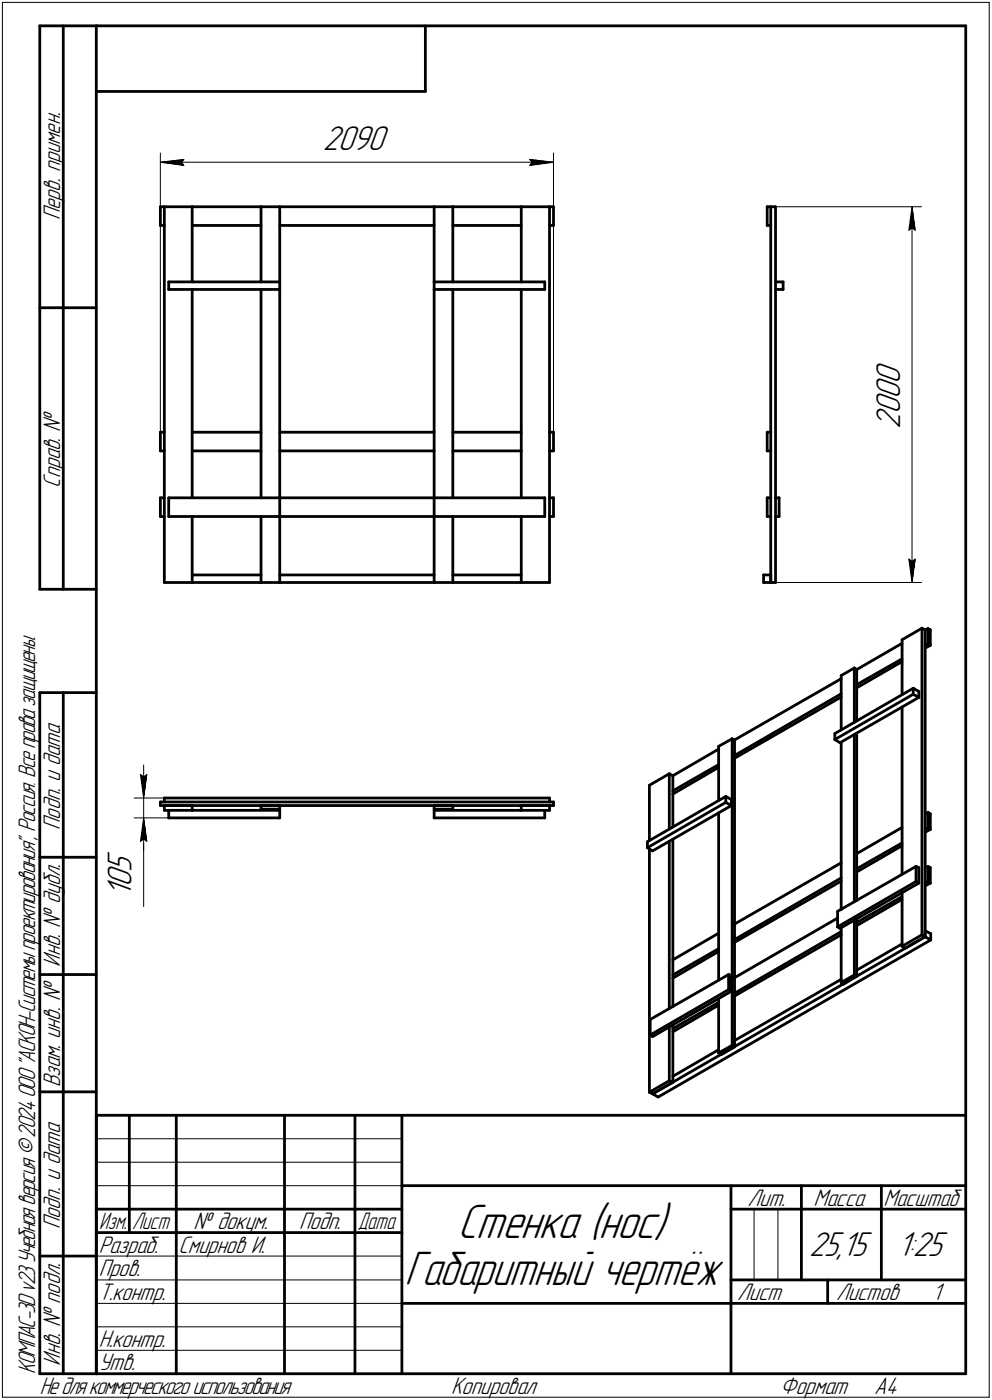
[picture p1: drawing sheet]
<svg xmlns="http://www.w3.org/2000/svg" width="211mm" height="298mm" viewBox="0 0 211 298" stroke-linecap="round" stroke-linejoin="round" font-family="sans-serif">
<g fill="none" stroke="#000" stroke-width=".59">
<path d="M8.5 5.5v120zM8.5 5.5h12zM13.5 5.5v120zM20.5 5.5v287zM20.5 5.5h185zM20.5 19.5h70zM90.5 5.5v14zM205.5 5.5v287zM34.1 44v4zM34.1 44h.9zM34.1 48h.9zM35 44v80z"/>
<path d="M35 44h5.9zM40.9 44h14.6zM40.9 48h14.6zM40.9 44v16zM55.5 44h4zM55.5 44v16zM59.5 44h32.9zM59.5 48h32.9zM59.5 44v16zM92.4 44h4zM92.4 44v16zM96.4 44h14.5z"/>
<path d="M96.4 48h14.5zM96.4 44v16zM110.9 44v16zM110.9 44h6zM116.9 44v80zM116.9 44h.9zM116.9 48h.9zM117.8 44v4zM163.2 44h.8zM163.2 44v4zM163.2 48h.8zM164 44v4z"/>
<path d="M164 44h1zM164 48v44zM165 44v80zM8.5 65.5h12zM35.9 61.6h23.6zM35.9 60v1.6zM35.9 60h23.6zM40.9 61.6v44.4zM55.5 61.6v44.4zM59.5 61.6v44.4zM59.5 60v1.6zM92.4 61.6h23.5z"/>
<path d="M92.4 60v1.6zM92.4 60h23.5zM92.4 61.6v44.4zM96.4 61.6v44.4zM110.9 61.6v44.4zM115.9 60v1.6zM165 61.6h1.6zM165 60h1.6zM166.6 60v1.6zM34.1 92v4zM34.1 92h.9zM34.1 96h.9z"/>
<path d="M40.9 92h14.6zM40.9 96h14.6zM59.5 92h32.9zM59.5 96h32.9zM96.4 92h14.5zM96.4 96h14.5zM116.9 92h.9zM116.9 96h.9zM117.8 92v4zM163.2 92h.8zM163.2 92v4zM163.2 96h.8z"/>
<path d="M164 92v4zM164 96v10zM34.1 106v4zM34.1 106h.9zM34.1 110h.9zM35.9 106v4zM35.9 106h23.6zM35.9 110h23.6zM40.9 110v14zM55.5 110v14zM59.5 106v4zM59.5 106h32.9z"/>
<path d="M59.5 110h32.9zM59.5 110v14zM92.4 110v14zM92.4 106v4zM92.4 106h23.5zM92.4 110h23.5zM96.4 110v14zM110.9 110v14zM115.9 106v4zM116.9 106h.9zM116.9 110h.9zM117.8 106v4z"/>
<path d="M163.2 106h.8zM163.2 106v4zM163.2 110h.8zM164 110v14zM164 106v4zM165 110h.8zM165 106h.8zM165.8 106v4zM8.5 125.5h12zM35 124h5.9zM40.9 122.4h14.6zM40.9 124h14.6z"/>
<path d="M55.5 124h4zM59.5 122.4h32.9zM59.5 124h32.9zM92.4 124h4zM96.4 122.4h14.5zM96.4 124h14.5zM110.9 124h6zM162.5 122.4h1.5zM162.5 122.4v1.6zM162.5 124h1.5zM164 124h1zM164 122.4v1.6z"/>
<path d="M191.9 136.2v11.7zM191.9 136.2l4.3-2.4zM196.2 133.8v65.3zM196.2 133.8l.6 .3zM196.8 134.1v65.4zM196.8 134.1l.6-.2zM196.8 137.4l.6-.3zM196.8 138l1.2-.6zM197.4 133.9l.6 .2zM197.4 133.9v3.2zM197.4 137.1l.6 .3zM198 134.1v3.3z"/>
<path d="M8.5 147.5v145zM8.5 147.5h12zM13.5 147.5v145zM152.9 158.9l2.9-1.6zM152.9 158.9v11.5zM155.8 157.3v65.3zM155.8 157.3l.5 .3zM156.3 157.6l22.7-13.1zM156.3 157.6v65.3zM177.6 157.5l16.7-9.7zM177.6 156.2v1.3zM177.6 157.5l1.1 .7z"/>
<path d="M177.6 156.2l16.7-9.6zM178.7 158.2l16.8-9.7zM179 143.8l2.8-1.6zM179 158.1v35.6zM179 143.8v11.6zM181.8 142.2v11.6zM181.8 156.5v35.5zM181.8 142.2l.5 .4zM182.3 142.6l9.6-5.6zM182.3 145.8l9.6-5.5zM182.3 146.5l9.6-5.6zM182.3 142.6v10.9z"/>
<path d="M182.3 156.1v35.7zM191.9 150.5v35.7zM194.3 147.8l1.2 .7zM194.3 146.6l1.2 .6zM194.3 146.6v1.2zM195.5 147.2v1.3zM34.1 170.8h83.7zM34.1 171.5h83.7zM34.1 170.8v.7zM35 171.5v1.1zM35 171.5h5.9zM35 172.6h5.9z"/>
<path d="M35 169.9v.9zM35 169.9h81.9zM35.9 172.6v1.6zM35.9 174.2h23.6zM40.9 171.5v1.1zM40.9 172.6h18.6zM55.5 171.5v.8zM55.5 171.5h4zM55.5 172.3h4zM59.5 171.5v.8zM59.5 172.6v1.6zM92.4 174.2h23.5z"/>
<path d="M92.4 172.6h18.5zM92.4 172.6v1.6zM92.4 171.5v.8zM92.4 171.5h4zM92.4 172.3h4zM96.4 171.5v.8zM110.9 171.5v1.1zM110.9 171.5h6zM110.9 172.6h6zM115.9 172.6v1.6zM116.9 171.5v1.1zM116.9 169.9v.9z"/>
<path d="M117.8 170.8v.7zM137.8 179.2v1.3zM137.8 179.2l16.6-9.6zM138.2 167.2v11.8zM138.2 167.2l4.2-2.4zM142.4 164.8v11.7zM142.4 179.2v35.6zM142.4 164.8l.8 .4zM143.2 165.2l9.7-5.7zM143.2 168.4l9.7-5.6zM143.2 169.1l9.7-5.7zM143.2 165.2v10.9z"/>
<path d="M143.2 178.7v35.7zM152.9 173.1v35.6zM154.4 170.9l1.2 .6zM154.4 169.6v1.3zM154.4 169.6l1.2 .7zM155.6 170.3v1.2zM156.3 160.9l22.7-13.2zM156.3 161.5l22.7-13.1zM196.8 173.3l.6-.3zM196.8 176.6l.6-.3zM196.8 177.2l1.2-.6zM197.4 173l.6 .3z"/>
<path d="M197.4 173v3.3zM197.4 176.3l.6 .3zM198 173.3v3.3zM8.5 182.5h12zM137.8 180.5l16.6-9.6zM137.8 180.5l1.1 .7zM138.2 180.8v51.8zM138.9 181.2l16.7-9.7zM156.3 196.8l22.7-13.1zM178.2 197.4l.5 .3zM178.2 194.1v3.3zM178.2 194.1l16.7-9.6z"/>
<path d="M178.2 197.4l16.7-9.7zM178.7 197.7l16.8-9.7zM179 197.6v11.6zM181.8 195.9v11.7zM182.3 181.8l9.6-5.6zM182.3 185l9.6-5.5zM182.3 185.7l9.6-5.6zM182.3 195.7v12.2zM182.3 196.4l9.6-5.5zM182.3 197.1l9.6-5.6zM191.9 190.1v11.4zM194.9 184.5v3.2z"/>
<path d="M194.9 187.7l.6 .3zM194.9 184.5l.6 .2zM195.5 184.7v3.3zM196.2 199.1l.6 .4zM196.8 184.7l.6-.2zM196.8 188l.6-.3zM196.8 188.6l1.2-.6zM196.8 198.2v1.3zM196.8 199.5l1.2 .7zM196.8 198.2l1.2 .6zM197.4 184.5l.6 .2zM197.4 184.5v3.2z"/>
<path d="M197.4 187.7l.6 .3zM198 184.7v3.3zM198 198.8v1.4zM8.5 207.5h12zM138.3 217.1v3.3zM138.3 217.1l16.7-9.6zM142.4 218.7v11.4zM143.2 204.4l9.7-5.7zM143.2 207.6l9.7-5.6zM143.2 208.3l9.7-5.7zM143.2 218.3v12.2zM143.2 219l9.7-5.6z"/>
<path d="M143.2 219.7l9.7-5.7zM152.9 212.6v11.6zM155 207.5v3.2zM155 210.7l.6 .4zM155 207.5l.6 .3zM155.6 207.8v3.3zM156.3 200.1l22.7-13.2zM156.3 200.7l22.7-13.1zM156.3 208.2l21.9-12.7zM156.3 211.5l22.7-13.1zM156.3 212.1l22.7-13zM179 209.2l2.8-1.6z"/>
<path d="M179 209.2l.5 .3zM179.5 209.5l2.8-1.6zM181.8 207.6l.5 .3zM182.3 206.6l9.6-5.6zM191.9 201.5l.7 .4zM191.9 201.5l4.3-2.4zM192.6 201.9l4.2-2.4zM8.5 232.5h12zM20.5 237.5h185zM20.5 237.5v55zM27.5 237.5v25zM37.5 237.5v55z"/>
<path d="M60.5 237.5v55zM75.5 237.5v55zM85.5 237.5v55zM138.2 232.6l.7 .3zM138.2 232.6l4.2-2.5zM138.3 220.4l.6 .3zM138.3 220.4l16.7-9.7zM138.9 220.7l16.7-9.6zM138.9 232.9l4.3-2.4zM138.9 232.9l57.9-33.4zM138.9 232.9l1.1 .7zM140 233.6l58-33.4z"/>
<path d="M142.4 230.1l.8 .4zM143.2 229.2l9.7-5.7zM152.9 224.2l2.9-1.6zM152.9 224.2l.6 .3zM153.5 224.5l2.8-1.6zM155.8 222.6l.5 .3zM156.3 221.6l22.7-13.1zM20.5 257.5h65zM85.5 252.5h120zM155.5 252.5v40zM155.5 257.5h15zM170.5 252.5v20z"/>
<path d="M170.5 257.5h35zM187.5 252.5v20zM8.5 267.5h12zM20.5 262.5h65zM85.5 277.5h70zM155.5 277.5h50zM155.5 272.5h50zM176.1 272.5v5zM8.5 292.5h12zM20.5 292.5h185z"/>
</g>
<g fill="none" stroke="#000" stroke-width=".21">
<path d="M.5 .5v297zM.5 .5h210zM210.5 .5v297zM34.1 32.6v61.4zM34.1 34.5l5-.5zM34.1 34.5l5 .7zM34.1 34.5h83.7zM38.6 34.5l.5 .7zM39.1 34l-.5 .5zM112.7 35.2l5.1-.7zM112.7 34l.5 .5zM112.7 34l5.1 .5z"/>
<path d="M113.2 34.5l-.5 .7zM117.8 32.6v59.4zM165 44h31.1zM193.4 49l.7-.5zM194.1 44l.6 5zM194.1 48.5l.6 .5zM194.1 44l-.7 5zM194.1 44v80zM193.4 119l.7 5zM193.4 119l.7 .5zM194.1 119.5l.6-.5zM194.7 119l-.6 5z"/>
<path d="M164.5 124h31.6zM28.5 169.9h6.5zM28.5 174.2h7.4zM29.9 164.9l.7 .5zM29.9 164.9l.7 5zM29.9 179.2l.7-.6zM30.6 174.2v5zM30.6 179.2v13.8zM30.6 165.4l.6-.5zM30.6 162.9v7zM30.6 174.2l-.7 5zM30.6 178.6l.6 .6z"/>
<path d="M30.6 174.2l.6 5zM30.6 174.2v6.9zM30.6 169.9v4.3zM31.2 164.9l-.6 5zM20.5 247.5h65zM20.5 252.5h65zM20.5 242.5h65zM160.4 257.5v15zM165.5 257.5v15zM20.5 267.5h65zM20.5 272.5h65zM20.5 277.5h65z"/>
<path d="M.5 297.5h210zM20.5 282.5h65zM20.5 287.5h65z"/>
</g>
<g fill="#fff" stroke="#fff" stroke-width=".21">
<path d="M68.7 26.4h14.5zM68.7 26.5h14.5zM68.7 26.6h14.5zM68.7 26.7h14.5zM68.7 26.8h14.5zM68.7 26.8h14.5zM68.7 26.9h14.5zM68.7 27h14.5zM68.7 27.1h14.5zM68.7 27.2h14.5zM68.7 27.3h14.5zM68.7 27.3h14.5zM68.7 27.4h14.5zM68.7 27.5h14.5zM68.7 27.6h14.5zM68.7 27.7h14.5zM68.7 27.8h14.5zM68.7 27.9h14.5zM68.7 27.9h14.5zM68.7 28h14.5zM68.7 28.1h14.5zM68.7 28.2h14.5zM68.7 28.3h14.5zM68.7 28.4h14.5zM68.7 28.4h14.5zM68.7 28.5h14.5zM68.7 28.6h14.5zM68.7 28.7h14.5zM68.7 28.8h14.5zM68.7 28.9h14.5zM68.7 29h14.5zM68.7 29h14.5zM68.7 29.1h14.5zM68.7 29.2h14.5zM68.7 29.3h14.5zM68.7 29.4h14.5zM68.7 29.5h14.5zM68.7 29.5h14.5zM68.7 29.6h14.5zM68.7 29.7h14.5zM68.7 29.8h14.5zM68.7 29.9h14.5zM68.7 30h14.5zM68.7 30.1h14.5zM68.7 30.1h14.5zM68.7 30.2h14.5zM68.7 30.3h14.5zM68.7 30.4h14.5zM68.7 30.5h14.5zM68.7 30.6h14.5zM68.7 30.6h14.5zM68.7 30.7h14.5zM68.7 30.8h14.5zM68.7 30.9h14.5zM68.7 31h14.5zM68.7 31.1h14.5zM68.7 31.2h14.5zM68.7 31.2h14.5zM68.7 31.3h14.5zM68.7 31.4h14.5zM68.7 31.5h14.5zM68.7 31.6h14.5zM68.7 31.7h14.5zM68.7 31.7h14.5zM68.7 31.8h14.5zM68.7 31.9h14.5zM68.7 32h14.5zM68.7 32.1h14.5zM68.7 32.2h14.5zM68.7 32.3h14.5zM68.7 32.3h14.5zM68.7 32.4h14.5zM68.7 32.5h14.5zM68.7 32.6h14.5zM68.7 32.7h14.5zM68.7 32.8h14.5zM68.7 32.9h14.5zM68.7 32.9h14.5zM68.7 33h14.5zM68.7 33.1h14.5zM68.7 33.2h14.5zM68.7 33.3h14.5zM68.7 33.4h14.5zM68.7 33.4h14.5zM68.7 33.5h14.5z"/>
<path d="M112.3 33.4h.6zM112.3 33.5h1.2zM112.3 33.6h1.8zM112.3 33.7h2.4zM112.3 33.8h3zM112.3 33.9h3.6zM112.3 34h3.9zM112.3 34h4.1zM112.3 34.1h4.4zM112.3 34.2h4.5zM112.3 34.3h4.8zM112.3 34.4h5zM112.3 34.5h5.3zM112.3 34.5h5.5zM112.3 34.6h5.3zM112.3 34.7h5.1zM112.3 34.8h4.9zM112.3 34.9h4.7zM112.3 35h4.5zM112.3 35.1h4.3zM112.3 35.1h4zM112.3 35.2h3.9zM112.3 35.3h3.6zM112.3 35.4h3zM112.3 35.5h2.4zM112.3 35.6h1.8zM112.3 35.6h1.2zM112.3 35.7h.6z"/>
<path d="M39 33.4h.6zM38.4 33.5h1.2zM37.8 33.6h1.8zM37.2 33.7h2.4zM36.6 33.8h3zM35.9 33.9h3.7zM35.7 34h3.9zM35.5 34h4.1zM35.3 34.1h4.3zM35.1 34.2h4.5zM34.8 34.3h4.8zM34.6 34.4h5zM34.4 34.5h5.2zM34.1 34.5h5.5zM34.4 34.6h5.2zM34.5 34.7h5.1zM34.7 34.8h4.9zM35 34.9h4.6zM35.1 35h4.5zM35.3 35.1h4.3zM35.6 35.1h4zM35.7 35.2h3.9zM35.9 35.3h3.7zM36.6 35.4h3zM37.2 35.5h2.4zM37.8 35.6h1.8zM38.4 35.6h1.2zM39 35.7h.6z"/>
<path d="M185.9 76.8h7.1zM185.9 76.9h7.1zM185.9 77h7.1zM185.9 77h7.1zM185.9 77.1h7.1zM185.9 77.2h7.1zM185.9 77.3h7.1zM185.9 77.4h7.1zM185.9 77.5h7.1zM185.9 77.6h7.1zM185.9 77.6h7.1zM185.9 77.7h7.1zM185.9 77.8h7.1zM185.9 77.9h7.1zM185.9 78h7.1zM185.9 78.1h7.1zM185.9 78.1h7.1zM185.9 78.2h7.1zM185.9 78.3h7.1zM185.9 78.4h7.1zM185.9 78.5h7.1zM185.9 78.6h7.1zM185.9 78.7h7.1zM185.9 78.7h7.1zM185.9 78.8h7.1zM185.9 78.9h7.1zM185.9 79h7.1zM185.9 79.1h7.1zM185.9 79.2h7.1zM185.9 79.2h7.1zM185.9 79.3h7.1zM185.9 79.4h7.1zM185.9 79.5h7.1zM185.9 79.6h7.1zM185.9 79.7h7.1zM185.9 79.8h7.1zM185.9 79.8h7.1zM185.9 79.9h7.1zM185.9 80h7.1zM185.9 80.1h7.1zM185.9 80.2h7.1zM185.9 80.3h7.1zM185.9 80.3h7.1zM185.9 80.4h7.1zM185.9 80.5h7.1zM185.9 80.6h7.1zM185.9 80.7h7.1zM185.9 80.8h7.1zM185.9 80.9h7.1zM185.9 80.9h7.1zM185.9 81h7.1zM185.9 81.1h7.1zM185.9 81.2h7.1zM185.9 81.3h7.1zM185.9 81.4h7.1zM185.9 81.4h7.1zM185.9 81.5h7.1zM185.9 81.6h7.1zM185.9 81.7h7.1zM185.9 81.8h7.1zM185.9 81.9h7.1zM185.9 82h7.1zM185.9 82h7.1zM185.9 82.1h7.1zM185.9 82.2h7.1zM185.9 82.3h7.1zM185.9 82.4h7.1zM185.9 82.5h7.1zM185.9 82.5h7.1zM185.9 82.6h7.1zM185.9 82.7h7.1zM185.9 82.8h7.1zM185.9 82.9h7.1zM185.9 83h7.1zM185.9 83.1h7.1zM185.9 83.1h7.1zM185.9 83.2h7.1zM185.9 83.3h7.1zM185.9 83.4h7.1zM185.9 83.5h7.1zM185.9 83.6h7.1zM185.9 83.7h7.1zM185.9 83.7h7.1zM185.9 83.8h7.1zM185.9 83.9h7.1zM185.9 84h7.1zM185.9 84.1h7.1zM185.9 84.2h7.1zM185.9 84.2h7.1zM185.9 84.3h7.1zM185.9 84.4h7.1zM185.9 84.5h7.1zM185.9 84.6h7.1zM185.9 84.7h7.1zM185.9 84.8h7.1zM185.9 84.8h7.1zM185.9 84.9h7.1zM185.9 85h7.1zM185.9 85.1h7.1zM185.9 85.2h7.1zM185.9 85.3h7.1zM185.9 85.3h7.1zM185.9 85.4h7.1zM185.9 85.5h7.1zM185.9 85.6h7.1zM185.9 85.7h7.1zM185.9 85.8h7.1zM185.9 85.9h7.1zM185.9 85.9h7.1zM185.9 86h7.1zM185.9 86.1h7.1zM185.9 86.2h7.1zM185.9 86.3h7.1zM185.9 86.4h7.1zM185.9 86.4h7.1zM185.9 86.5h7.1zM185.9 86.6h7.1zM185.9 86.7h7.1zM185.9 86.8h7.1zM185.9 86.9h7.1zM185.9 87h7.1zM185.9 87h7.1zM185.9 87.1h7.1zM185.9 87.2h7.1zM185.9 87.3h7.1zM185.9 87.4h7.1zM185.9 87.5h7.1zM185.9 87.5h7.1zM185.9 87.6h7.1zM185.9 87.7h7.1zM185.9 87.8h7.1zM185.9 87.9h7.1zM185.9 88h7.1zM185.9 88.1h7.1zM185.9 88.1h7.1zM185.9 88.2h7.1zM185.9 88.3h7.1zM185.9 88.4h7.1zM185.9 88.5h7.1zM185.9 88.6h7.1zM185.9 88.6h7.1zM185.9 88.7h7.1zM185.9 88.8h7.1zM185.9 88.9h7.1zM185.9 89h7.1zM185.9 89.1h7.1zM185.9 89.2h7.1zM185.9 89.2h7.1zM185.9 89.3h7.1zM185.9 89.4h7.1zM185.9 89.5h7.1zM185.9 89.6h7.1zM185.9 89.7h7.1zM185.9 89.7h7.1zM185.9 89.8h7.1zM185.9 89.9h7.1zM185.9 90h7.1zM185.9 90.1h7.1zM185.9 90.2h7.1zM185.9 90.3h7.1zM185.9 90.3h7.1zM185.9 90.4h7.1zM185.9 90.5h7.1zM185.9 90.6h7.1zM185.9 90.7h7.1zM185.9 90.8h7.1zM185.9 90.8h7.1zM185.9 90.9h7.1zM185.9 91h7.1zM185.9 91.1h7.1zM185.9 91.2h7.1z"/>
<path d="M194 44.3h.2zM194 44.4h.2zM193.9 44.4h.4zM193.9 44.5h.4zM193.8 44.6h.5zM193.8 44.7h.6zM193.8 44.8h.6zM193.7 44.9h.8zM193.7 45h.8zM193.6 45h1zM193.6 45.1h1zM193.5 45.2h1.1zM193.5 45.3h1.1zM193.5 45.4h1.1zM193.5 45.5h1.2zM193.5 45.6h1.2zM193.4 45.6h1.4zM193.4 45.7h1.4zM193.3 45.8h1.5zM193.3 45.9h1.6zM193.3 46h1.6zM193.3 46.1h1.6zM193.3 46.1h1.6zM193.3 46.2h1.6zM193.3 46.3h1.6zM193.3 46.4h1.6zM193.2 46.5h1.7zM193.2 46.6h1.8zM193.2 46.7h1.8zM193.2 46.7h1.8zM193.2 46.8h1.8zM193.2 46.9h1.8zM193.2 47h1.8zM193.1 47.1h1.9zM193.1 47.2h1.9zM193.1 47.2h1.9zM193.1 47.3h2zM193.1 47.4h2zM193.1 47.5h2zM193.1 47.6h2zM193 47.7h2.1zM193 47.8h2.1zM193 47.8h2.1zM193 47.9h2.1zM193 48h2.1zM193 48.1h2.2zM193 48.2h2.2zM193 48.3h2.2zM193 48.3h2.2zM193 48.4h2.2zM193 48.5h2.2zM193 48.6h2.2zM193 48.7h2.2zM193 48.8h2.2zM193 48.9h2.2zM192.9 48.9h2.3zM192.9 49h2.3zM192.9 49.1h2.3zM192.9 49.2h2.3zM192.9 49.3h2.3zM192.9 49.4h2.3zM192.9 49.4h2.3z"/>
<path d="M192.8 118.5h2.4zM192.9 118.6h2.3zM192.9 118.7h2.3zM192.9 118.8h2.3zM192.9 118.9h2.3zM192.9 119h2.3zM192.9 119h2.3zM192.9 119.1h2.3zM193 119.2h2.2zM193 119.3h2.2zM193 119.4h2.2zM193 119.5h2.2zM193 119.5h2.2zM193 119.6h2.2zM193 119.7h2.2zM193 119.8h2.2zM193 119.9h2.2zM193 120h2.2zM193 120.1h2.1zM193 120.1h2.1zM193 120.2h2.1zM193 120.3h2.1zM193 120.4h2.1zM193.1 120.5h2zM193.1 120.6h2zM193.1 120.6h2zM193.1 120.7h2zM193.1 120.8h1.9zM193.1 120.9h1.9zM193.1 121h1.9zM193.2 121.1h1.8zM193.2 121.2h1.8zM193.2 121.2h1.8zM193.2 121.3h1.8zM193.2 121.4h1.8zM193.2 121.5h1.8zM193.2 121.6h1.7zM193.3 121.7h1.6zM193.3 121.8h1.6zM193.3 121.8h1.6zM193.3 121.9h1.6zM193.3 122h1.6zM193.3 122.1h1.6zM193.3 122.2h1.6zM193.3 122.3h1.5zM193.4 122.3h1.4zM193.4 122.4h1.4zM193.5 122.5h1.2zM193.5 122.6h1.2zM193.5 122.7h1.1zM193.5 122.8h1.1zM193.5 122.9h1.1zM193.6 122.9h1zM193.6 123h1zM193.7 123.1h.8zM193.7 123.2h.8zM193.8 123.3h.6zM193.8 123.4h.6zM193.8 123.4h.5zM193.9 123.5h.4zM193.9 123.6h.4zM194 123.7h.2zM194 123.8h.2z"/>
<path d="M22.4 181.1h7.1zM22.4 181.2h7.1zM22.4 181.3h7.1zM22.4 181.4h7.1zM22.4 181.4h7.1zM22.4 181.5h7.1zM22.4 181.6h7.1zM22.4 181.7h7.1zM22.4 181.8h7.1zM22.4 181.9h7.1zM22.4 181.9h7.1zM22.4 182h7.1zM22.4 182.1h7.1zM22.4 182.2h7.1zM22.4 182.3h7.1zM22.4 182.4h7.1zM22.4 182.5h7.1zM22.4 182.5h7.1zM22.4 182.6h7.1zM22.4 182.7h7.1zM22.4 182.8h7.1zM22.4 182.9h7.1zM22.4 183h7.1zM22.4 183h7.1zM22.4 183.1h7.1zM22.4 183.2h7.1zM22.4 183.3h7.1zM22.4 183.4h7.1zM22.4 183.5h7.1zM22.4 183.6h7.1zM22.4 183.6h7.1zM22.4 183.7h7.1zM22.4 183.8h7.1zM22.4 183.9h7.1zM22.4 184h7.1zM22.4 184.1h7.1zM22.4 184.1h7.1zM22.4 184.2h7.1zM22.4 184.3h7.1zM22.4 184.4h7.1zM22.4 184.5h7.1zM22.4 184.6h7.1zM22.4 184.7h7.1zM22.4 184.7h7.1zM22.4 184.8h7.1zM22.4 184.9h7.1zM22.4 185h7.1zM22.4 185.1h7.1zM22.4 185.2h7.1zM22.4 185.3h7.1zM22.4 185.3h7.1zM22.4 185.4h7.1zM22.4 185.5h7.1zM22.4 185.6h7.1zM22.4 185.7h7.1zM22.4 185.8h7.1zM22.4 185.8h7.1zM22.4 185.9h7.1zM22.4 186h7.1zM22.4 186.1h7.1zM22.4 186.2h7.1zM22.4 186.3h7.1zM22.4 186.4h7.1zM22.4 186.4h7.1zM22.4 186.5h7.1zM22.4 186.6h7.1zM22.4 186.7h7.1zM22.4 186.8h7.1zM22.4 186.9h7.1zM22.4 186.9h7.1zM22.4 187h7.1zM22.4 187.1h7.1zM22.4 187.2h7.1zM22.4 187.3h7.1zM22.4 187.4h7.1zM22.4 187.5h7.1zM22.4 187.5h7.1zM22.4 187.6h7.1zM22.4 187.7h7.1zM22.4 187.8h7.1zM22.4 187.9h7.1zM22.4 188h7.1zM22.4 188h7.1zM22.4 188.1h7.1zM22.4 188.2h7.1zM22.4 188.3h7.1zM22.4 188.4h7.1zM22.4 188.5h7.1zM22.4 188.6h7.1zM22.4 188.6h7.1zM22.4 188.7h7.1zM22.4 188.8h7.1zM22.4 188.9h7.1zM22.4 189h7.1zM22.4 189.1h7.1zM22.4 189.1h7.1zM22.4 189.2h7.1zM22.4 189.3h7.1zM22.4 189.4h7.1zM22.4 189.5h7.1zM22.4 189.6h7.1zM22.4 189.7h7.1zM22.4 189.7h7.1zM22.4 189.8h7.1zM22.4 189.9h7.1zM22.4 190h7.1zM22.4 190.1h7.1zM22.4 190.2h7.1zM22.4 190.2h7.1zM22.4 190.3h7.1zM22.4 190.4h7.1zM22.4 190.5h7.1zM22.4 190.6h7.1zM22.4 190.7h7.1zM22.4 190.8h7.1zM22.4 190.8h7.1zM22.4 190.9h7.1z"/>
<path d="M29.3 164.4h2.4zM29.4 164.5h2.3zM29.4 164.6h2.3zM29.4 164.7h2.3zM29.4 164.8h2.3zM29.4 164.8h2.3zM29.4 164.9h2.3zM29.4 165h2.3zM29.5 165.1h2.2zM29.5 165.2h2.2zM29.5 165.3h2.2zM29.5 165.4h2.2zM29.5 165.4h2.2zM29.5 165.5h2.2zM29.5 165.6h2.2zM29.5 165.7h2.1zM29.5 165.8h2.1zM29.5 165.9h2.1zM29.5 165.9h2.1zM29.5 166h2.1zM29.5 166.1h2.1zM29.5 166.2h2.1zM29.5 166.3h2zM29.6 166.4h1.9zM29.6 166.5h1.9zM29.6 166.5h1.9zM29.6 166.6h1.9zM29.6 166.7h1.9zM29.6 166.8h1.9zM29.6 166.9h1.9zM29.7 167h1.7zM29.7 167h1.7zM29.7 167.1h1.7zM29.7 167.2h1.7zM29.7 167.3h1.7zM29.7 167.4h1.7zM29.7 167.5h1.7zM29.8 167.6h1.5zM29.8 167.6h1.5zM29.8 167.7h1.5zM29.8 167.8h1.5zM29.8 167.9h1.5zM29.8 168h1.5zM29.8 168.1h1.5zM29.8 168.1h1.4zM29.9 168.2h1.3zM29.9 168.3h1.3zM30 168.4h1.2zM30 168.5h1.2zM30.1 168.6h1.1zM30.1 168.7h1zM30.1 168.7h1zM30.1 168.8h.9zM30.1 168.9h.9zM30.2 169h.8zM30.2 169.1h.7zM30.3 169.2h.6zM30.3 169.2h.6zM30.3 169.3h.5zM30.4 169.4h.4zM30.4 169.5h.3zM30.5 169.6h.2zM30.5 169.7h.2z"/>
<path d="M30.5 174.4h.2zM30.5 174.5h.2zM30.4 174.6h.3zM30.4 174.7h.4zM30.3 174.8h.5zM30.3 174.8h.6zM30.3 174.9h.6zM30.2 175h.7zM30.2 175.1h.8zM30.1 175.2h.9zM30.1 175.3h.9zM30.1 175.3h1zM30.1 175.4h1zM30.1 175.5h1.1zM30 175.6h1.2zM30 175.7h1.2zM29.9 175.8h1.3zM29.9 175.9h1.3zM29.8 175.9h1.4zM29.8 176h1.5zM29.8 176.1h1.5zM29.8 176.2h1.5zM29.8 176.3h1.5zM29.8 176.4h1.5zM29.8 176.4h1.5zM29.8 176.5h1.5zM29.7 176.6h1.7zM29.7 176.7h1.7zM29.7 176.8h1.7zM29.7 176.9h1.7zM29.7 177h1.7zM29.7 177h1.7zM29.7 177.1h1.7zM29.6 177.2h1.9zM29.6 177.3h1.9zM29.6 177.4h1.9zM29.6 177.5h1.9zM29.6 177.5h1.9zM29.6 177.6h1.9zM29.6 177.7h1.9zM29.5 177.8h2.1zM29.5 177.9h2.1zM29.5 178h2.1zM29.5 178.1h2.1zM29.5 178.1h2.1zM29.5 178.2h2.1zM29.5 178.3h2.1zM29.5 178.4h2.2zM29.5 178.5h2.2zM29.5 178.6h2.2zM29.5 178.6h2.2zM29.5 178.7h2.2zM29.5 178.8h2.2zM29.5 178.9h2.2zM29.4 179h2.3zM29.4 179.1h2.3zM29.4 179.2h2.3zM29.4 179.2h2.3zM29.4 179.3h2.3zM29.4 179.4h2.3zM29.4 179.5h2.3z"/>
</g>
<g fill="#000" stroke="#000" stroke-width=".21">
<path d="M34.1 34.5h4.5zM34.8 34.6h3.9zM35.4 34.7h3.4zM36.1 34.8h2.8zM36.7 34.9h2.2zM37.3 35h1.6zM37.9 35.1h1.1zM38.5 35.1h.6z"/>
<path d="M38.4 34h.7zM37.8 34.1h1.2zM37 34.2h1.9zM36.3 34.3h2.6zM35.6 34.4h3.2zM34.9 34.5h3.8z"/>
<path d="M112.8 34h.7zM112.9 34.1h1.3zM112.9 34.2h2zM113 34.3h2.7zM113.1 34.4h3.2zM113.2 34.5h3.9z"/>
<path d="M113.2 34.5h4.6zM113.2 34.6h4zM113.1 34.7h3.4zM113 34.8h2.9zM112.9 34.9h2.3zM112.9 35h1.7zM112.9 35.1h1.1zM112.8 35.1h.6z"/>
<path d="M193.9 45.3h.2zM193.9 45.4h.2zM193.9 45.5h.2zM193.9 45.6h.2zM193.9 45.6h.2zM193.9 45.7h.2zM193.9 45.8h.2zM193.9 45.9h.2zM193.8 46h.3zM193.8 46.1h.3zM193.8 46.1h.3zM193.8 46.2h.3zM193.8 46.3h.3zM193.8 46.4h.3zM193.8 46.5h.3zM193.7 46.6h.4zM193.7 46.7h.4zM193.7 46.7h.4zM193.7 46.8h.4zM193.7 46.9h.4zM193.7 47h.4zM193.7 47.1h.4zM193.6 47.2h.5zM193.6 47.2h.5zM193.6 47.3h.5zM193.6 47.4h.5zM193.6 47.5h.5zM193.6 47.6h.5zM193.6 47.7h.5zM193.6 47.8h.5zM193.5 47.8h.6zM193.5 47.9h.6zM193.5 48h.6zM193.5 48.1h.6zM193.5 48.2h.6zM193.5 48.3h.6zM193.5 48.3h.6zM193.5 48.4h.6zM193.5 48.5h.6zM193.5 48.6h.5zM193.5 48.7h.4zM193.5 48.8h.2zM193.5 48.9h.1z"/>
<path d="M194.1 44.7h.1zM194.1 44.8h.1zM194.1 44.9h.1zM194.1 45h.1zM194.1 45h.1zM194.1 45.1h.1zM194.1 45.2h.1zM194.1 45.3h.2zM194.1 45.4h.2zM194.1 45.5h.2zM194.1 45.6h.2zM194.1 45.6h.2zM194.1 45.7h.2zM194.1 45.8h.2zM194.1 45.9h.2zM194.1 46h.3zM194.1 46.1h.3zM194.1 46.1h.3zM194.1 46.2h.3zM194.1 46.3h.3zM194.1 46.4h.3zM194.1 46.5h.3zM194.1 46.6h.4zM194.1 46.7h.4zM194.1 46.7h.4zM194.1 46.8h.4zM194.1 46.9h.4zM194.1 47h.4zM194.1 47.1h.4zM194.1 47.2h.5zM194.1 47.2h.5zM194.1 47.3h.5zM194.1 47.4h.5zM194.1 47.5h.5zM194.1 47.6h.5zM194.1 47.7h.5zM194.1 47.8h.5zM194.1 47.8h.5zM194.1 47.9h.5zM194.1 48h.5zM194.1 48.1h.5zM194.1 48.2h.5zM194.1 48.3h.5zM194.1 48.3h.5zM194.1 48.4h.6zM194.1 48.5h.6zM194.2 48.6h.5zM194.3 48.7h.4zM194.4 48.8h.3zM194.6 48.9h.1z"/>
<path d="M193.5 119.2h.1zM193.5 119.3h.2zM193.5 119.4h.4zM193.5 119.5h.5zM193.5 119.5h.6zM193.5 119.6h.6zM193.5 119.7h.6zM193.5 119.8h.6zM193.5 119.9h.6zM193.5 120h.6zM193.5 120.1h.6zM193.5 120.1h.6zM193.5 120.2h.6zM193.6 120.3h.5zM193.6 120.4h.5zM193.6 120.5h.5zM193.6 120.6h.5zM193.6 120.6h.5zM193.6 120.7h.5zM193.6 120.8h.5zM193.6 120.9h.5zM193.7 121h.4zM193.7 121.1h.4zM193.7 121.2h.4zM193.7 121.2h.4zM193.7 121.3h.4zM193.7 121.4h.4zM193.7 121.5h.4zM193.8 121.6h.3zM193.8 121.7h.3zM193.8 121.8h.3zM193.8 121.8h.3zM193.8 121.9h.3zM193.8 122h.3zM193.8 122.1h.3zM193.9 122.2h.2zM193.9 122.3h.2zM193.9 122.3h.2zM193.9 122.4h.2zM193.9 122.5h.2zM193.9 122.6h.2zM193.9 122.7h.2zM193.9 122.8h.2z"/>
<path d="M194.6 119.2h.1zM194.4 119.3h.3zM194.3 119.4h.4zM194.2 119.5h.5zM194.1 119.5h.6zM194.1 119.6h.6zM194.1 119.7h.5zM194.1 119.8h.5zM194.1 119.9h.5zM194.1 120h.5zM194.1 120.1h.5zM194.1 120.1h.5zM194.1 120.2h.5zM194.1 120.3h.5zM194.1 120.4h.5zM194.1 120.5h.5zM194.1 120.6h.5zM194.1 120.6h.5zM194.1 120.7h.5zM194.1 120.8h.5zM194.1 120.9h.5zM194.1 121h.4zM194.1 121.1h.4zM194.1 121.2h.4zM194.1 121.2h.4zM194.1 121.3h.4zM194.1 121.4h.4zM194.1 121.5h.4zM194.1 121.6h.3zM194.1 121.7h.3zM194.1 121.8h.3zM194.1 121.8h.3zM194.1 121.9h.3zM194.1 122h.3zM194.1 122.1h.3zM194.1 122.2h.2zM194.1 122.3h.2zM194.1 122.3h.2zM194.1 122.4h.2zM194.1 122.5h.2zM194.1 122.6h.2zM194.1 122.7h.2zM194.1 122.8h.2zM194.1 122.9h.1zM194.1 122.9h.1zM194.1 123h.1zM194.1 123.1h.1zM194.1 123.2h.1zM194.1 123.3h.1zM194.1 123.4h.1z"/>
<path d="M30 165.1h.1zM30 165.2h.2zM30 165.3h.4zM30 165.4h.5zM30 165.4h.6zM30 165.5h.6zM30.1 165.6h.5zM30.1 165.7h.5zM30.1 165.8h.5zM30.1 165.9h.5zM30.1 165.9h.5zM30.1 166h.5zM30.1 166.1h.5zM30.1 166.2h.5zM30.1 166.3h.5zM30.1 166.4h.5zM30.1 166.5h.5zM30.1 166.5h.5zM30.1 166.6h.5zM30.1 166.7h.5zM30.1 166.8h.5zM30.2 166.9h.4zM30.2 167h.4zM30.2 167h.4zM30.2 167.1h.4zM30.2 167.2h.4zM30.2 167.3h.4zM30.2 167.4h.4zM30.3 167.5h.3zM30.3 167.6h.3zM30.3 167.6h.3zM30.3 167.7h.3zM30.3 167.8h.3zM30.3 167.9h.3zM30.3 168h.3zM30.4 168.1h.2zM30.4 168.1h.2zM30.4 168.2h.2zM30.4 168.3h.2zM30.4 168.4h.2zM30.4 168.5h.2zM30.4 168.6h.2zM30.4 168.7h.2z"/>
<path d="M30.4 175.4h.2zM30.4 175.5h.2zM30.4 175.6h.2zM30.4 175.7h.2zM30.4 175.8h.2zM30.4 175.9h.2zM30.4 175.9h.2zM30.4 176h.2zM30.3 176.1h.3zM30.3 176.2h.3zM30.3 176.3h.3zM30.3 176.4h.3zM30.3 176.4h.3zM30.3 176.5h.3zM30.3 176.6h.3zM30.2 176.7h.4zM30.2 176.8h.4zM30.2 176.9h.4zM30.2 177h.4zM30.2 177h.4zM30.2 177.1h.4zM30.2 177.2h.4zM30.1 177.3h.5zM30.1 177.4h.5zM30.1 177.5h.5zM30.1 177.5h.5zM30.1 177.6h.5zM30.1 177.7h.5zM30.1 177.8h.5zM30.1 177.9h.5zM30.1 178h.5zM30.1 178.1h.5zM30.1 178.1h.5zM30.1 178.2h.5zM30.1 178.3h.5zM30.1 178.4h.5zM30.1 178.5h.5zM30 178.6h.6zM30 178.6h.6zM30 178.7h.5zM30 178.8h.4zM30 178.9h.2zM30 179h.1z"/>
<path d="M30.6 174.8h.1zM30.6 174.9h.1zM30.6 175h.1zM30.6 175.1h.1zM30.6 175.2h.1zM30.6 175.3h.1zM30.6 175.3h.1zM30.6 175.4h.2zM30.6 175.5h.2zM30.6 175.6h.2zM30.6 175.7h.2zM30.6 175.8h.2zM30.6 175.9h.2zM30.6 175.9h.2zM30.6 176h.2zM30.6 176.1h.3zM30.6 176.2h.3zM30.6 176.3h.3zM30.6 176.4h.3zM30.6 176.4h.3zM30.6 176.5h.3zM30.6 176.6h.3zM30.6 176.7h.4zM30.6 176.8h.4zM30.6 176.9h.4zM30.6 177h.4zM30.6 177h.4zM30.6 177.1h.4zM30.6 177.2h.4zM30.6 177.3h.5zM30.6 177.4h.5zM30.6 177.5h.5zM30.6 177.5h.5zM30.6 177.6h.5zM30.6 177.7h.5zM30.6 177.8h.5zM30.6 177.9h.5zM30.6 178h.6zM30.6 178.1h.6zM30.6 178.1h.6zM30.6 178.2h.6zM30.6 178.3h.6zM30.6 178.4h.6zM30.6 178.5h.6zM30.6 178.6h.6zM30.6 178.6h.6zM30.7 178.7h.5zM30.8 178.8h.4zM30.9 178.9h.3zM31.1 179h.1z"/>
<path d="M31.1 165.1h.1zM30.9 165.2h.3zM30.8 165.3h.4zM30.7 165.4h.5zM30.6 165.4h.6zM30.6 165.5h.6zM30.6 165.6h.6zM30.6 165.7h.6zM30.6 165.8h.6zM30.6 165.9h.6zM30.6 165.9h.6zM30.6 166h.6zM30.6 166.1h.6zM30.6 166.2h.5zM30.6 166.3h.5zM30.6 166.4h.5zM30.6 166.5h.5zM30.6 166.5h.5zM30.6 166.6h.5zM30.6 166.7h.5zM30.6 166.8h.5zM30.6 166.9h.4zM30.6 167h.4zM30.6 167h.4zM30.6 167.1h.4zM30.6 167.2h.4zM30.6 167.3h.4zM30.6 167.4h.4zM30.6 167.5h.3zM30.6 167.6h.3zM30.6 167.6h.3zM30.6 167.7h.3zM30.6 167.8h.3zM30.6 167.9h.3zM30.6 168h.3zM30.6 168.1h.2zM30.6 168.1h.2zM30.6 168.2h.2zM30.6 168.3h.2zM30.6 168.4h.2zM30.6 168.5h.2zM30.6 168.6h.2zM30.6 168.7h.2zM30.6 168.7h.1zM30.6 168.8h.1zM30.6 168.9h.1zM30.6 169h.1zM30.6 169.1h.1zM30.6 169.2h.1zM30.6 169.2h.1z"/>
</g>
<g font-size="10.9">
<text x="97.4" y="263.5">Стенка (нос)</text>
<text x="86.1" y="273.5">Габаритный чертёж</text>
</g>
<g font-size="7.8">
<text x="68.7" y="32">2090</text>
<text x="191.5" y="81.8" transform="rotate(-90 191.5 81.8)">0</text>
<text x="191.5" y="88.1" transform="rotate(-90 191.5 88.1)">0</text>
<text x="191.5" y="84.9" transform="rotate(-90 191.5 84.9)">0</text>
<text x="191.5" y="91.3" transform="rotate(-90 191.5 91.3)">2</text>
<text x="28" y="185.7" transform="rotate(-90 28 185.7)">5</text>
<text x="28" y="191" transform="rotate(-90 28 191)">1</text>
<text x="28" y="188.9" transform="rotate(-90 28 188.9)">0</text>
<text x="172.1" y="267.5">25,15</text>
<text x="191" y="267.5">1:25</text>
</g>
<g font-size="5.4">
<text x="12.8" y="46.9" transform="rotate(-90 12.8 46.9)">Перв. примен.</text>
<text x="12.8" y="103.8" transform="rotate(-90 12.8 103.8)">Справ. №</text>
<text x="12.8" y="176.7" transform="rotate(-90 12.8 176.7)">Подп. и дата</text>
<text x="12.8" y="205.8" transform="rotate(-90 12.8 205.8)">Инв. № дубл.</text>
<text x="12.8" y="231.6" transform="rotate(-90 12.8 231.6)">Взам. инв. №</text>
<text x="159.1" y="256.8">Лит.</text>
<text x="173.1" y="256.8">Масса</text>
<text x="188" y="256.8">Масштаб</text>
<text x="12.8" y="261.7" transform="rotate(-90 12.8 261.7)">Подп. и дата</text>
<text x="41.2" y="261.8">№ докум.</text>
<text x="63.6" y="261.8">Подп.</text>
<text x="21" y="266.8">Разраб.</text>
<text x="38" y="266.8">Смирнов И.</text>
<text x="21" y="271.8">Пров.</text>
<text x="21" y="276.8">Т.контр.</text>
<text x="156.9" y="276.8">Лист</text>
<text x="177.9" y="276.8">Листов</text>
<text x="198.4" y="276.8">1</text>
<text x="21" y="286.8">Н.контр.</text>
<text x="7.5" y="292.5" transform="rotate(-90 7.5 292.5)">КОМПАС-3Dv23Учебнаяверсия©2024ООО&quot;АСКОН-Системыпроектирования&quot;, Россия. Всеправазащищены.</text>
<text x="12.8" y="290.8" transform="rotate(-90 12.8 290.8)">Инв. № подл.</text>
<text x="21" y="291.8">Утв.</text>
<text x="8.5" y="296.7">Недлякоммерческогоиспользования</text>
<text x="96" y="296.8">Копировал</text>
<text x="166" y="296.8">Формат</text>
<text x="186" y="296.8">A4</text>
</g>
<g font-size="5.3">
<text x="21.1" y="261.8">Изм.</text>
<text x="28.1" y="261.8">Лист</text>
<text x="76.1" y="261.8">Дата</text>
</g>
</svg>
